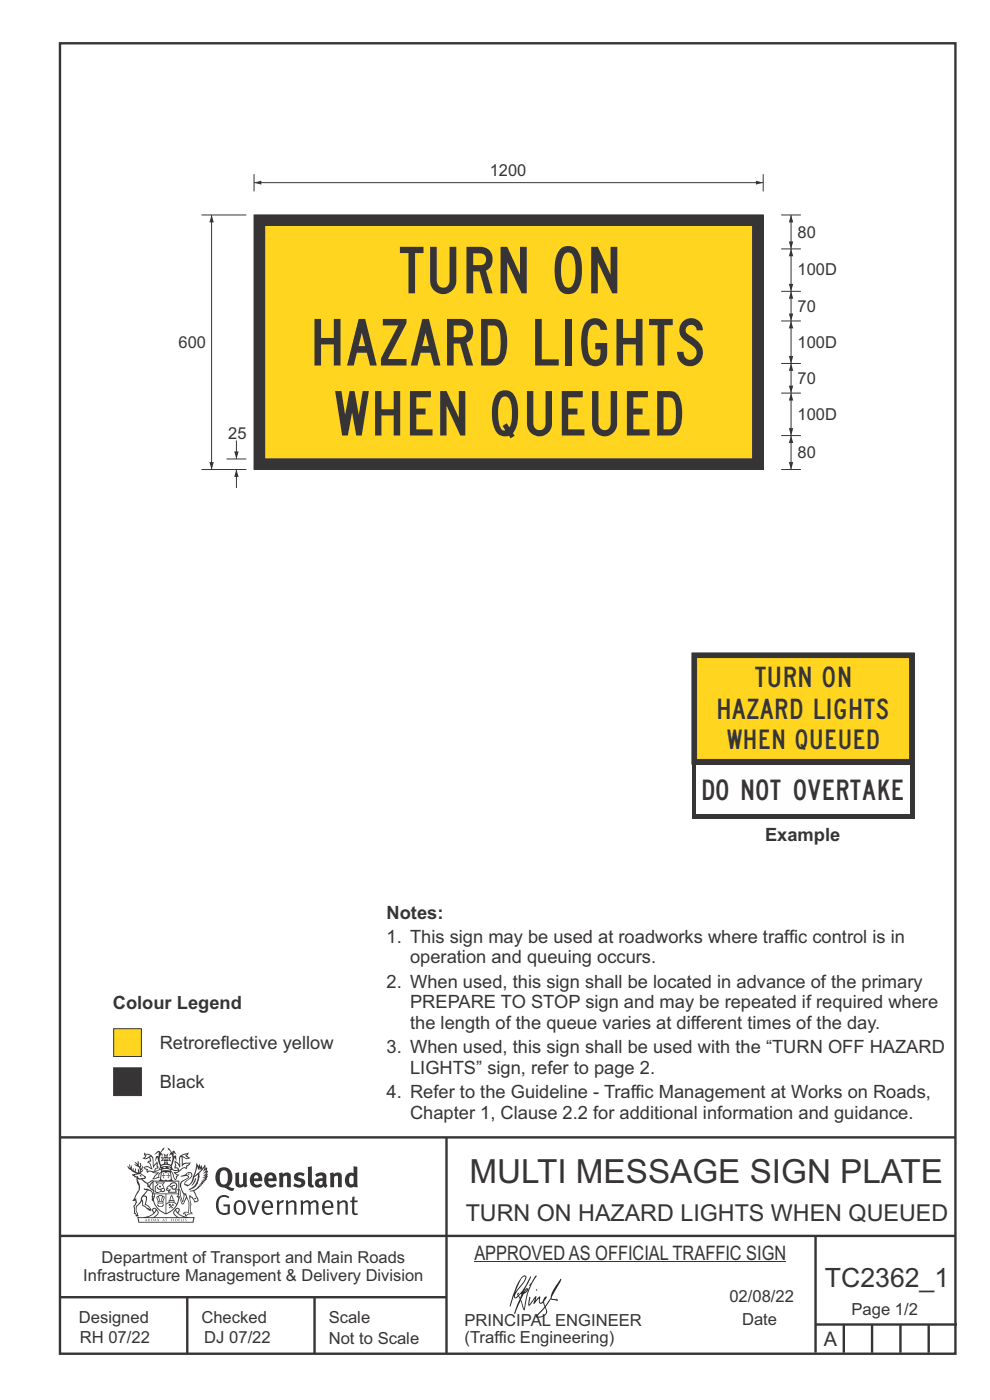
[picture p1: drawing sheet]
<svg xmlns="http://www.w3.org/2000/svg" width="210mm" height="297mm" viewBox="0 0 210 297" stroke-linecap="round" stroke-linejoin="round" font-family="sans-serif">
<g fill="none" stroke="#373435" stroke-width=".51">
<path d="M12.7 9.2h190v278h-190zM12.7 241.3h190M94.7 241.4v45.8M12.7 275.2h82M12.7 262.2h190.1M39.7 275.2v12M66.7 275.2v12M173 262.1v24.9M173 281h30M179 281v6M185 281v6M191 281v6"/>
<path d="M197 281v6"/>
</g>
<g fill="#373435">
<path d="M47 248.4a2.55 2.55 0 0 0 0 2.7l.3 .2a.81 .81 0 0 0 1-1v-.5a1.04 1.04 0 0 0-1.1-1.5zM46.3 248.1a1.82 1.82 0 0 1 2.1-.2 1.82 1.82 0 0 1 .9 1.8 2.29 2.29 0 0 1-.8 2l.7 .3h.5l-.2 .6a2.87 2.87 0 0 1-2-.7 2.12 2.12 0 0 1-1.7-3.1z" fill-rule="evenodd"/>
<path d="M49.9 248.9l.8-.2v2a.46 .46 0 0 0 .3 .6 .46 .46 0 0 0 .6-.3v-2.1l.7-.2v2.4l.2 .5-.5 .3-.3-.3a1.02 1.02 0 0 1-1.2 .3 1.02 1.02 0 0 1-.6-1.1z" fill-rule="evenodd"/>
<path d="M54 249.5l-.1 .5h.9a.49 .49 0 0 0-.2-.6 .49 .49 0 0 0-.6 .1zM53.4 249.1a1.34 1.34 0 0 1 1.6-.2 1.34 1.34 0 0 1 .6 1.5v.2h-1.7a.77 .77 0 0 0 .5 .8 .77 .77 0 0 0 .9-.4l.3 .5a1.59 1.59 0 0 1-2 .2 1.59 1.59 0 0 1-.5-2.1z" fill-rule="evenodd"/>
<path d="M57 249.5l-.1 .5h1a.49 .49 0 0 0-.2-.6 .49 .49 0 0 0-.7 .1zM56.4 249.1a1.34 1.34 0 0 1 1.6-.2 1.34 1.34 0 0 1 .7 1.5v.2h-1.8a.77 .77 0 0 0 .5 .8 .77 .77 0 0 0 .9-.4l.4 .5a1.59 1.59 0 0 1-2.1 .2 1.59 1.59 0 0 1-.5-2.1z" fill-rule="evenodd"/>
<path d="M59.2 248.9l.7-.2 .1 .4a.95 .95 0 0 1 1-.3 .95 .95 0 0 1 .7 .8v2.3h-.8v-2.3a.46 .46 0 0 0-.8 .1v2.2h-.8z" fill-rule="evenodd"/>
<path d="M62.6 249.1a1.75 1.75 0 0 1 2-.1l-.2 .5-.6-.2a.43 .43 0 0 0-.6 .3l.4 .3a1.04 1.04 0 0 1 1.2 1.1 1.04 1.04 0 0 1-1.4 1l-1.2-.4 .3-.6 1 .4 .4-.4a.88 .88 0 0 0-1-.5l-.4-.2-.1-.4z" fill-rule="evenodd"/>
<path d="M65.3 247.6l.8-.2 .1 3.8 .3 .2 .1 .4a.88 .88 0 0 1-1 0 .88 .88 0 0 1-.3-1z" fill-rule="evenodd"/>
<path d="M67.8 250.6a.43 .43 0 0 0-.1 .7 .43 .43 0 0 0 .7-.1v-.7zM66.8 249.1a1.7 1.7 0 0 1 2.4 .1v1.9l.3 .4-.4 .5-.5-.4a1.03 1.03 0 0 1-1.7-.1 1.03 1.03 0 0 1 .8-1.5h.7v-.4a.8 .8 0 0 0-1.2 .1z" fill-rule="evenodd"/>
<path d="M70 248.9l.7-.2 .1 .4a.95 .95 0 0 1 1-.3 .95 .95 0 0 1 .7 .8v2.3h-.8v-2.3a.46 .46 0 0 0-.8 .1v2.2h-.8z" fill-rule="evenodd"/>
<path d="M74.3 249.5a1.48 1.48 0 0 0 0 1.7h.5l.2-.1v-1.5l-.3-.2zM75 247.4l.8 .1 .1 4.4h-.7l-.1-.2a1.26 1.26 0 0 1-1.4 0 1.26 1.26 0 0 1-.5-1.3 1.29 1.29 0 0 1 .4-1.4 1.29 1.29 0 0 1 1.4-.1z" fill-rule="evenodd"/>
<path d="M46.4 253.9a1.72 1.72 0 0 1 2.3 0l-.3 .3a1.24 1.24 0 0 0-1.4-.2 1.24 1.24 0 0 0-.6 1.4 1.49 1.49 0 0 0 1.2 1.9l.7-.1v-1.3h-.8l-.1-.4h1.3v1.9a1.93 1.93 0 0 1-2.2 0 1.93 1.93 0 0 1-.7-2.2l.2-.8z" fill-rule="evenodd"/>
<path d="M50.4 255.1a1.65 1.65 0 0 0 .2 2.2 .99 .99 0 0 0 1-1.4 .78 .78 0 0 0-.4-.8 .78 .78 0 0 0-.8 0zM50 254.9a1.33 1.33 0 0 1 1.6-.1 1.33 1.33 0 0 1 .5 1.4 1.31 1.31 0 0 1-1.3 1.6 1.31 1.31 0 0 1-1.2-1.6v-.6z" fill-rule="evenodd"/>
<path d="M52.5 254.7l.4-.1 .9 2.6 .8-2.5h.5l-1.1 3h-.5z" fill-rule="evenodd"/>
<path d="M56.3 255.2l-.2 .7h1.3a.7 .7 0 0 0-.3-.8 .7 .7 0 0 0-.8 .1zM55.9 255a1.22 1.22 0 0 1 1.5-.2 1.22 1.22 0 0 1 .5 1.5h-1.8a.93 .93 0 0 0 .5 1 .93 .93 0 0 0 1.1-.2l.2 .3a1.43 1.43 0 0 1-1.8 .1 1.43 1.43 0 0 1-.6-1.7z" fill-rule="evenodd"/>
<path d="M58.7 254.7l.4-.1 .1 .5 .4-.4 .6-.1-.2 .5a.66 .66 0 0 0-.8 .7v1.9h-.4z" fill-rule="evenodd"/>
<path d="M60.6 254.7l.4-.1 .1 .5a.94 .94 0 0 1 1-.5 .94 .94 0 0 1 .8 .8v2.3h-.5l-.1-2.5a.81 .81 0 0 0-1.2 .3v2.2h-.4z" fill-rule="evenodd"/>
<path d="M63.7 254.7l.5-.1 .1 .5 .4-.3a.78 .78 0 0 1 1.1 .3 .9 .9 0 0 1 1-.5 .9 .9 0 0 1 .8 .8v2.3h-.5l-.1-2.5a.67 .67 0 0 0-1.1 .3v2.2h-.5v-2.4l-.4-.3-.7 .4v2.3h-.5z" fill-rule="evenodd"/>
<path d="M69 255.2l-.1 .7h1.3a.7 .7 0 0 0-.3-.8 .7 .7 0 0 0-.9 .1zM68.7 255a1.22 1.22 0 0 1 1.5-.2 1.22 1.22 0 0 1 .5 1.5h-1.8a.93 .93 0 0 0 .4 1 .93 .93 0 0 0 1.2-.2l.1 .3a1.44 1.44 0 0 1-1.7 .1 1.44 1.44 0 0 1-.6-1.7z" fill-rule="evenodd"/>
<path d="M71.4 254.7l.5-.1 .1 .5a.94 .94 0 0 1 1-.5 .94 .94 0 0 1 .8 .8v2.3h-.5l-.1-2.5a.81 .81 0 0 0-1.2 .3v2.2h-.4z" fill-rule="evenodd"/>
<path d="M74.7 253.9l.5-.1v.9h.7l-.1 .3h-.6v2.2l.1 .2h.5l.1 .3a.75 .75 0 0 1-1.2-.6v-2.1h-.4v-.3h.4z" fill-rule="evenodd"/>
<path d="M30.8 244.9l1.1 .3-.9 .5h-.4l.6-.5zM31.8 245.4h.2a2.44 2.44 0 0 1 .4 1.9l.1 .5 .7-1-.1 .6 .3 .3a.57 .57 0 0 0-.6 .7l-1-.1-.5 .2 .2-.5-.8-.3 .7-.1 .9 .5 .1-.1-.6-1.3-.2-.2h.5zM30.7 244.4l-.1 .5 .2 .4-.6 .4a1.04 1.04 0 0 0 1.4-.1l.2 .6-.3 .1-.2 .4a.94 .94 0 0 1 .8 1.1l-.2-.1a1.16 1.16 0 0 0-1.5-.1l.3 .4 .4 .2 .1 .5 .2 .1 .1-.2a.94 .94 0 0 1 1.1 .2l.8 .1-1.2 1.2a1.13 1.13 0 0 0 1.2-.2l.4-.1-.1-.4 .5-.8a.83 .83 0 0 0-.6 1.1l-.3-.1-.7 .4 1.1-1.4-.5 .1-.5-.1 1.3-.5-.1-.1-.9 .4v-.3l.2-.2 .3 .1 .1-.3-.2-.4v-.6l-.1-.4-.7 1v-.7a1.42 1.42 0 0 0-1.6-1.8z" fill-rule="evenodd"/>
<path d="M38.5 245.2l.5-.2 .7-.1-.6 .3 .8 .5h-.3zM38.3 245.5l.2-.1 .1 2a1.69 1.69 0 0 1 1.6-.6l-.8 .5 .1 .5a1.1 1.1 0 0 0-1.5 .6l-.1-.5-.2-.2h-.5l.3-.4-.3-.7a1.42 1.42 0 0 1 .8 1.1l.2-.1zM37.1 246.2l.1 1-.2 .3 .1 .4h.5l.1 .2a.96 .96 0 0 1-1.1-.1l-.1 .1a1.06 1.06 0 0 0 1.3 .2v.1a.72 .72 0 0 1-1 .2l.3 .5 .6 .2-.4 .2-.1 .6-.2-.3-.4-1.1-.4-.4 .4 .9a1.54 1.54 0 0 0 .7 1.2l.2-.3a.58 .58 0 0 1 .4-.8l.2-.1h-.3l-.5-.3 .9-.5a.93 .93 0 0 1 1.2-.5v.2l.2-.2 .1-.5a.99 .99 0 0 0 .7-.8l-1.3 .1-.3 .2-.1-1.4 .9 .4 .9-.3h-.4l-.5-.4 .4-.7-.6 .2a1.46 1.46 0 0 0-1.4 2.1v.4l-.2-.4z" fill-rule="evenodd"/>
<path d="M35.6 248.9l.2 .1-.1 .3 .4 .1h-.4v.6l-.1-.6h-.3l.3-.1z" fill-rule="evenodd"/>
<path d="M34.6 248.9l.2 .1v.3l.3 .1h-.3l-.1 .6v-.6h-.4l.4-.1z" fill-rule="evenodd"/>
<path d="M34.3 248.8a.57 .57 0 0 1 .9 .2 .57 .57 0 0 1 .9-.2l.2 1.4h-.2a.57 .57 0 0 1-.9 0 .69 .69 0 0 1-1.1 0zM34.2 248.1l-.3 2.1-.2 .4h3l-.2-.4-.3-2.1h-.2v.2l-.8-.1-.8 .1v-.2z" fill-rule="evenodd"/>
<path d="M34.2 252.4a.3 .3 0 0 0 .6 0 .3 .3 0 0 0-.6 0zM33.3 250.9l.3 .3-.3 .4a.79 .79 0 0 0 0 1.3l.8-.2-.1-.3a.55 .55 0 0 1-.7-.6l.1-.1 .2 .3 .3 .2 .8-.2-.4-.7 .4-.4-.7 .2zM33 250.7l1.1 .2 .9-.2-.4 .6 .4 1.2a.56 .56 0 0 1-.8 .3l-.2 .1a.73 .73 0 0 1-.9 .1 .73 .73 0 0 1-.3-1v-.4l.6-.4z" fill-rule="evenodd"/>
<path d="M35.6 251.8l.7-.4a.58 .58 0 0 1 1-.1 .58 .58 0 0 1-.4 .9l-.3-.3a.43 .43 0 0 1 .6-.4 .57 .57 0 0 0-.8 .2l-.2-.1-.3 .1 .4 .2a.55 .55 0 0 0 .9 .4v.5h-1.3l.3-.4-.1-.1-.6 .1 .2-.3-.2-.1zM35.4 251.8l-.1 .2a.39 .39 0 0 0 .2 .6h.3l-.2 .4h1.9l-.1-.8a.86 .86 0 0 0-.1-1.3 .86 .86 0 0 0-1.3 .4z" fill-rule="evenodd"/>
<path d="M36 254.8h.8v.2h-.8zM36.4 253.8l.2 .8h-.4zM36.4 253.5l-.3 .5-.1 .6h-.2v.4l-.7 .4 .2 .1a1.48 1.48 0 0 1 2.1 .2l.2-.1-.6-.5v-.5h-.2l-.1-.6z" fill-rule="evenodd"/>
<path d="M35.8 255.4l.4 .1 .1 .3 .3-.2-.2-.2a.38 .38 0 0 1 .5 .5l-.2-.2-.3 .2 .3 .2-.3 .3-.1-.4-.4 .4-.1-.2 .4-.3-.1-.1-.2 .1z" fill-rule="evenodd"/>
<path d="M34.5 254h.2v.2l-.2 .6h-.2zM33.6 255.3h.9v.2a.55 .55 0 0 1-.8 .4v-.2l-.2-.1zM33.4 254h.2l.2 .8h-.2zM33.6 255l.8-.1 .1 .2h-.8zM33.8 253.7h.5l-.2 1.1h-.1zM33.3 253.8l-.1 .3 .3 1.1a.48 .48 0 0 0-.1 .6 .48 .48 0 0 0 .5 .2h.5a.49 .49 0 0 0 .2-.8l.3-1.1-.1-.3a1.42 1.42 0 0 0-1.5 0z" fill-rule="evenodd"/>
<path d="M33.7 251.5l.4 .1 .1 .3h-.3z" fill-rule="evenodd"/>
<path d="M41.3 250.1l.3-.2-.2 .8-.6 .8h-.2l.5-.7z" fill-rule="evenodd"/>
<path d="M39.7 249l.3-.2 .5 .2a.88 .88 0 0 1-.6 1.1 1.22 1.22 0 0 0-.8 1.3l.5 .2a.72 .72 0 0 0 .9-.4l.5-.8 .2-.6 .8-.6v.2a2.85 2.85 0 0 1-2 2.9l.1 .1a2.13 2.13 0 0 0 1.9-1.5v-.3a2.01 2.01 0 0 0 .3-1.7l1.1-1.3-.4 1 .7-.5-.7 1 .8-.4-.8 .8 .7-.2-.9 .6 .8-.1-.8 .4h.7l-.8 .3 .3 .2h-.4l.2 .3h-.4l.2 .3h-.4l.1 .2h-.1a2.16 2.16 0 0 1-2 1.1l.1 .2 .4-.1a.76 .76 0 0 1 .7 .8l.5 1.2-.6 .2a1.45 1.45 0 0 0-1.1-1.3l.2 1.8-.1 1.8 .4 .3a1.07 1.07 0 0 0-1.2 .4v-.3l-.5-.2a.87 .87 0 0 1 1.1-.1v-.7a4.4 4.4 0 0 0-.6-3.1l-.1-.3h-.2a2.16 2.16 0 0 1-.7-2.2l.3-.4 1.2-.7a.55 .55 0 0 0-.4-.8zM37.8 252.4a.76 .76 0 0 1 .3 1.1l.6 1.6 .4-1.7 .2 .1a.61 .61 0 0 1-.1 .9l-.3 .8-.2 .1-.7-1.6-.3 .1a1.18 1.18 0 0 0 .1-1.4zM41.8 247.5l.2 .7 .3-.5v.6l.4-.5a1.9 1.9 0 0 1-1.2 1.4l-.3 .3zM38.2 249.6l1.4-.2 .2 .2v.3l-.5 .2a1.26 1.26 0 0 0-.9 1.9l.2 .7a1.84 1.84 0 0 1 .1 2.1l-.4-1.4a.96 .96 0 0 0-.4-1.2l-.4 .2a.78 .78 0 0 1 0 1.3l.1 .3h.4l.4 1.1a.38 .38 0 0 0 .2 .4 .38 .38 0 0 0 .4-.1l.6-1.2a2.94 2.94 0 0 1 .4 2.5l-.1 .4h-.8l-.3 .4v.2l.4-.1 .1 .4 .2 .1a1.02 1.02 0 0 1 1.3-.5v-.4l-.3-.1 .1-1.8-.3-1.3h.1a1.14 1.14 0 0 1 .8 1 .63 .63 0 0 0 .8-.2 .63 .63 0 0 0-.2-.9l-.6-1.2 .9-.6 .2-.4h.3l-.1-.2h.4l-.1-.3h.3l-.1-.3 .5-.1-.2-.2 .6-.4v-.2h-.2l.4-.5h-.3l.3-.5-.4 .1 .4-.5v-.3l-.3 .2 .2-.7-.1-.2-.4 .3v-.8l-.6 .8-.2-.8-.2 .5-.3-.7-.1 .6-.5-.8-.1 1.4-.6 1.8a1.81 1.81 0 0 1-1 1.5l-.6-.2a1.75 1.75 0 0 1 1.1-1.2 .75 .75 0 0 0 .1-1.3 .75 .75 0 0 0-1.2 .4z" fill-rule="evenodd"/>
<path d="M41.2 254.1h.3l.2 .2-.4 .1z" fill-rule="evenodd"/>
<path d="M29.4 258.4h11.6l-.1 .8h-11.4zM31.3 258.2l.5-.1a2.48 2.48 0 0 0 1.4-1.3l.3 .5-.5 .6-.5 .3zM32.5 256.6l.3-.2 .2 .1-.3 .7zM37.2 256.8a2.65 2.65 0 0 0 1.8 1.4h-1.1l-.5-.3-.5-.6zM37.4 256.5l.2-.1 .3 .2-.3 .6zM29.2 258.2l.1 1.2h11.8l.2-1.1-.2-.1a4.1 4.1 0 0 1-3.3-.9l.3-.4-.1-.6a1.06 1.06 0 0 0-1.3 1l.2 .4 .6 .5h-4.7l.3-.1a.84 .84 0 0 0 .6-.8 .84 .84 0 0 0-.5-.8l-.3-.2h-.5l-.1 .6 .3 .4a4.2 4.2 0 0 1-3.4 .9z" fill-rule="evenodd"/>
<path d="M31 258.7l.1 .2h-.2zM31 258.5l-.3 .6 .4-.2 .2 .2z" fill-rule="evenodd"/>
<path d="M31.3 258.6h.3v.4a.25 .25 0 0 0 .2-.1 .25 .25 0 0 0-.1-.3h.1a.29 .29 0 0 1 0 .4 .29 .29 0 0 1-.4 0 .29 .29 0 0 1 0-.4z" fill-rule="evenodd"/>
<path d="M32.2 258.6a.22 .22 0 0 1 .3 .2 .22 .22 0 0 1-.3 .2zM32 258.6l.1 .4a.33 .33 0 0 0 .4 0 .33 .33 0 0 0 0-.4 .33 .33 0 0 0-.5 0z" fill-rule="evenodd"/>
<path d="M32.9 258.7l.1 .2h-.2zM32.9 258.5l-.2 .6 .3-.2 .2 .2z" fill-rule="evenodd"/>
<path d="M33.3 258.6h.2l.1 .1 .2-.1-.2 .2 .2 .3-.3-.3-.1 .3h-.1l.2-.3z" fill-rule="evenodd"/>
<path d="M34.7 258.7l.1 .2h-.2zM34.7 258.5l-.3 .6 .4-.2 .2 .2z" fill-rule="evenodd"/>
<path d="M35 258.5h.5l-.2 .1v.5h-.2l.1-.5z" fill-rule="evenodd"/>
<path d="M36.2 258.6l.3-.1-.1 .1v.2h.1h-.1v.3h-.2z" fill-rule="evenodd"/>
<path d="M36.7 258.6h.2v.5h-.2z" fill-rule="evenodd"/>
<path d="M37.3 258.6a.22 .22 0 0 1 .3 .2 .22 .22 0 0 1-.3 .2zM37.1 258.6v.4a.33 .33 0 0 0 .5 0 .33 .33 0 0 0 0-.4 .33 .33 0 0 0-.5 0z" fill-rule="evenodd"/>
<path d="M37.8 258.6l.4-.1-.2 .1v.2h.1h-.1v.2l.2 .1h-.4z" fill-rule="evenodd"/>
<path d="M38.4 258.6h.2l-.1 .4 .2 .1h-.3z" fill-rule="evenodd"/>
<path d="M38.9 258.6h.2v.5h-.2z" fill-rule="evenodd"/>
<path d="M39.3 258.6h.2h-.1l.2 .3-.2 .2-.1-.1v-.1l.2 .1z" fill-rule="evenodd"/>
<path d="M34.2 247.4a1.51 1.51 0 0 1 2 .2 2.67 2.67 0 0 0-2.1 0zM35.7 247.6l.4 .1 .1 .3-.4-.1zM34.6 247.6h.5l.1 .2h-.4zM34 247.8l.3 .2h-.3zM34.9 246.9l.3-.2 .3 .2zM34.9 245.6l.2 .1v.3h-.2zM35 245.1l.2 .2 .2-.2-.1 .3h-.2zM35.1 246.3h.2l.1 .4-.2-.2-.2 .2zM35.3 245.7l.2-.1v.4h-.2zM34.4 245.7h.3l.1 .3-.4 .1 .2-.2zM35.7 245.7h.3l-.2 .2 .2 .2-.4-.1zM32.7 244.9l1-.5-.1 1-.2-.2-.3 .2-.3 1.1 .5-1 .3 .9a1.84 1.84 0 0 1 .2 1.7l.4 .1a2.48 2.48 0 0 1 2.2 0l.2-.2-.2-.7 .7-1.8 .4 .7-.2-1-.2-.1-.2 .3v-.9l.6 .4-.6-.8-.3 .1-.1 .4-.5-.9-.5-.3 .2 .5 .6 .5-.5 .8 .4-.4a2.06 2.06 0 0 1 0 2.3l-.5-.2-.2-.6 .1-.1 .8 .2-.4-.5 .4-.5-.7 .2-.2-.2 .2-.7-.5 .4-.5-.4 .2 .7-.2 .2-.7-.2 .4 .5-.4 .5 .8-.2 .1 .1-.2 .6-.5 .2a2.02 2.02 0 0 1 0-2.2l.3 .5-.1-.7-.3-.1 .8-1.2-.4 .3-.5 .8-.2-.3a.8 .8 0 0 0-.8 .5z" fill-rule="evenodd"/>
<path d="M29.2 250.1l.3 .1a.61 .61 0 0 1 .8 .4l.3 .2a.8 .8 0 0 1 .6 1l.4 .1 .5 .5a1 1 0 0 1 .5 1.1l-.1 .7v-.5h-.1a.96 .96 0 0 0-.8-1.3l-.2-.2h-.7l-.1-.1-.1 .1 .1 .3h.6l-1.2 1.3-.2 1-.4 .6a1.33 1.33 0 0 0-.5 1.8l.2 .5a1.26 1.26 0 0 1-.5-1.5l-.1-.3a1.56 1.56 0 0 0 .4-1.7l-.3 .2 .2-.5a3.2 3.2 0 0 0 .7-3zM30.4 253.9h.4a2.06 2.06 0 0 1-.1 1.6l.7 .5 .4 .4-.6-.1-.8-.6-.1-.9a.51 .51 0 0 1 .1-.9zM28.6 249.3a1.52 1.52 0 0 1 2.1 .5l-1.1 .2-.2-.1-.1-.4h-.5zM27.5 247v.8l-.3-.4h-.1a3.1 3.1 0 0 0 1.9 1.6l-1 .1 .5 .6 .5 .1 .1 1.1a1.84 1.84 0 0 1-.3 2.5l-.4 .9-.3 .4 .2 .1 .4-.1 .1 .4-.2 .5-.3 .2 .1 1.7h.2l.3 .5 .1 .1 .4-.1-.1-.5a1.3 1.3 0 0 1-.1-1.7l.9-1 .1 1.1 .6 .2 .5 .5 .1-.1 .2 .3h.5a1.85 1.85 0 0 0-1.2-1.4l.1-.3a1.39 1.39 0 0 0 0-1.4l-.5-.1 .5-.5a.66 .66 0 0 1 .9-.4 .66 .66 0 0 1 .3 .9l-.1 .4 .2-.1v.2l-.1 .3 .2 .5 .1-.3a2.24 2.24 0 0 0 .1-2.2 .73 .73 0 0 1-.7-.7 .73 .73 0 0 1 .6-.7v-.2a.94 .94 0 0 0-.9 .8 .48 .48 0 0 1-.1-.6 .48 .48 0 0 1 .5-.2l.5-.3a.51 .51 0 0 0-.8 .2l-.5 .2-1-.8h.6l.2-.5-1.2-.7 .5-.5v-.3l-.5 .4 .1-.2a.69 .69 0 0 0 .2-1v.4l-.2 .3v-1.1l-.3-.2 .1 .6-.1 .2-.4-1.3v.7l-.6-.4 .5 .7-.6-.2 .3 .3a1 1 0 0 1 .7 1.4l-.2-.8v.9l-.5-.2v-.8l-.2 .7-.2-.1-.1-.6-.2 .4-.2-.2 .1-.7-.2 .5z" fill-rule="evenodd"/>
<path d="M29.6 249.4l.2-.1 .3 .2z" fill-rule="evenodd"/>
<path d="M32.4 250.5h5.6v2l-.2-.1v-1.7h-5.2v2.5h5.2v-.8l.1 .2-.1 1.1v-.3h-2.5v4a4.1 4.1 0 0 0 2.6-3.6l.1-.1a4 4 0 0 1-2.8 3.9 4.2 4.2 0 0 1-2.8-4.7l.1 1.2 .1-.1a3.8 3.8 0 0 0 2.5 3.4v-4h-2.5l-.2-.9z" fill-rule="evenodd"/>
<circle cx="40" cy="249.1" r=".17"/>
</g>
<path d="M100.6 267.7h66.2" fill="none" stroke="#373435" stroke-width=".21"/>
<g fill="#252726">
<path d="M111.6 273.7l.2-.2-.5 .7zM110.4 274.5l.3 .1-.3 .7-.3-.4zM110.9 270.9l.5-.1a9.3 9.3 0 0 1-2 3.2l-.1 .2 1-2.5zM110.6 271a14.7 14.7 0 0 0-2.2 4.9l-.3 1.2 .1 .1 .8-2.4a.42 .42 0 0 0 .2 .7 .42 .42 0 0 0 .6-.3l.2-.2 .2 .6-1.1 3.1h.2l1.1-2.8 .6 1.9 .2 .2 .2-.5a13.5 13.5 0 0 1 2-6.2l.5-.5-.2-.2-1.6 2.1 .4-.1a14.9 14.9 0 0 0-1.3 5.1l-.4-1.2a1.39 1.39 0 0 1 .2-1.8l.1-.2a.92 .92 0 0 0 .8-1.2 .75 .75 0 0 0-.7 .7l-.2 .2 1.6-3.4h-.1l-.4 .7a10.5 10.5 0 0 1-2.2 3.2l.2-.4a.32 .32 0 0 0-.4 .2 .32 .32 0 0 0 .1 .4l-.5 .4a3.2 3.2 0 0 1 1.1-2.3l.5-.6a2.49 2.49 0 0 0 .7-1.6l-.3-.2z" fill-rule="evenodd"/>
<path d="M115.6 277.5a1.15 1.15 0 0 1 .1 1.3 1.15 1.15 0 0 1-1.2 .5h-.5zM112.3 275.1l-.3 1.7 .3 .2 1.2-1.5-.3 1.1 1.1-1.2a.94 .94 0 0 0 .4 1.2l.5-.3 .3 .9-1.2 1.3a.98 .98 0 0 0-.5 1 1.9 1.9 0 0 0 2.3-1.3l-.1-.3a1.02 1.02 0 0 1 .3-1.4l.5-.9 1.5 .3-.2-.5v.3l-1.1-.2v-.2l2-3.6 .1-.3-.1-.1-1.8 2.7a6.6 6.6 0 0 1-1.5 3l-.2-.2a1.01 1.01 0 0 1 .4-1.4l.1-.2-.3-.2-.3 .5-.2 .5-.5 .4-.2-.4 .1-.9-.2-.1-.8 .9 .2-.9h-.1l-1.4 1.7 .2-1.4v-.1z" fill-rule="evenodd"/>
<path d="M113.7 273.5l.3 .3h-.3z" fill-rule="evenodd"/>
</g>
<path d="M24.1 218.2h5.9v5.9h-5.9z" fill-rule="evenodd" fill="#ffd520" stroke="#373435" stroke-width=".21"/>
<path d="M24.1 226.5h5.9v5.9h-5.9z" fill-rule="evenodd" fill="#373435" stroke="#373435" stroke-width=".21"/>
<path d="M53.9 45.6h108v54h-108z" fill-rule="evenodd" fill="#373435"/>
<path d="M53.9 45.6h108v54h-108z" fill="none" stroke="#373435" stroke-width=".21"/>
<path d="M56.1 47.8h103.5v49.5h-103.5z" fill-rule="evenodd" fill="#ffd520"/>
<path d="M53.9 38.7h108M56.1 47.8h103.5v49.5h-103.5z" fill="none" stroke="#373435" stroke-width=".21"/>
<g fill="#373435">
<path d="M160.3 38.3l1.6 .4-1.6 .5z"/>
<path d="M53.9 38.7l1.5-.4v.9z"/>
</g>
<path d="M53.9 36.9v3.7M161.9 36.9v3.7M165.7 52.8h4.2M165.7 45.6h4.2M165.7 92.4h4.2M165.7 83.4h4.2M167.8 92.4v7.2" fill="none" stroke="#373435" stroke-width=".21"/>
<g fill="#373435">
<path d="M167.3 98h1l-.5 1.6z"/>
<path d="M167.8 92.4l.5 1.6h-1z"/>
</g>
<path d="M167.8 77.1v6.3" fill="none" stroke="#373435" stroke-width=".21"/>
<g fill="#373435">
<path d="M167.3 81.8h1l-.5 1.6z"/>
<path d="M167.8 77.1l.5 1.6h-1z"/>
</g>
<path d="M167.8 45.6v7.2" fill="none" stroke="#373435" stroke-width=".21"/>
<g fill="#373435">
<path d="M167.3 51.2h1l-.5 1.6z"/>
<path d="M167.8 45.6l.5 1.6h-1z"/>
</g>
<path d="M167.8 83.4v9" fill="none" stroke="#373435" stroke-width=".21"/>
<g fill="#373435">
<path d="M167.3 90.8h1l-.5 1.6z"/>
<path d="M167.8 83.4l.5 1.6h-1z"/>
</g>
<path d="M165.7 77.1h4.2M165.7 68.1h4.2M167.8 61.8v6.3" fill="none" stroke="#373435" stroke-width=".21"/>
<g fill="#373435">
<path d="M167.3 66.5h1l-.5 1.6z"/>
<path d="M167.8 61.8l.5 1.6h-1z"/>
</g>
<path d="M167.8 68.1v9" fill="none" stroke="#373435" stroke-width=".21"/>
<g fill="#373435">
<path d="M167.3 75.5h1l-.5 1.6z"/>
<path d="M167.8 68.1l.5 1.6h-1z"/>
</g>
<path d="M167.8 52.8v9M165.7 61.8h4.2" fill="none" stroke="#373435" stroke-width=".21"/>
<g fill="#373435">
<path d="M167.3 60.2h1l-.5 1.6z"/>
<path d="M167.8 52.8l.5 1.6h-1z"/>
</g>
<path d="M42.7 45.6h9.5M44.9 45.6v54M42.7 99.6h9.5M48.1 97.4h4.1M165.7 99.6h4.2" fill="none" stroke="#373435" stroke-width=".21"/>
<g fill="#373435">
<path d="M44.4 98h1l-.5 1.6z"/>
<path d="M44.9 45.6l.5 1.6h-1z"/>
</g>
<path d="M50.2 99.6v3.9" fill="none" stroke="#373435" stroke-width=".21"/>
<path d="M50.2 99.6l.4 1.6h-.9z" fill="#373435"/>
<path d="M50.2 93.4v3.9" fill="none" stroke="#373435" stroke-width=".21"/>
<g fill="#373435">
<path d="M49.7 95.8h.9l-.4 1.6z"/>
<path d="M146.8 161.8h47.1v11.8h-47.1z" fill-rule="evenodd"/>
</g>
<path d="M147.8 162.3h45.1v10.3h-45.1z" fill-rule="evenodd" fill="#fefefe"/>
<path d="M146.8 138.5h47.1v23.6h-47.1z" fill-rule="evenodd" fill="#373435"/>
<path d="M146.8 138.5h47.1v23.6h-47.1z" fill="none" stroke="#373435" stroke-width=".21"/>
<path d="M147.8 139.5h45.1v21.6h-45.1z" fill-rule="evenodd" fill="#ffd520"/>
<path d="M147.8 139.5h45.1v21.6h-45.1z" fill="none" stroke="#373435" stroke-width=".21"/>
<g font-size="13.7" fill="#373435">
<text x="84.5" y="62.2">TURN ON</text>
<text x="65.6" y="77.5">HAZARD LIGHTS</text>
</g>
<text font-size="13.1" fill="#373435" x="70.8" y="92.4">WHEN QUEUED</text>
<text font-size="7.1" fill="#373435" x="99.6" y="250.9">MULTI MESSAGE SIGN PLATE</text>
<g font-size="6" fill="#373435">
<text x="160.1" y="145.8">TURN ON</text>
<text x="151.9" y="152.5">HAZARD LIGHTS</text>
</g>
<text font-size="5.7" fill="#373435" x="154.2" y="159">WHEN QUEUED</text>
<text font-size="5.6" fill="#373435" x="175" y="273">TC2362_1</text>
<text font-size="4.9" fill="#373435" x="98.8" y="259">TURN ON HAZARD LIGHTS WHEN QUEUED</text>
<text font-size="4.3" fill="#373435" x="149.2" y="169.6">DO NOT OVERTAKE</text>
<g font-size="4.2" fill="#373435">
<text x="100.6" y="267.2">APPROVED AS OFFICIAL TRAFFIC SIGN</text>
<text x="174.7" y="285.6">A</text>
</g>
<g font-size="3.9" fill="#373435">
<text x="162.3" y="178.5">Example</text>
<text x="82" y="194.9">Notes:</text>
<text x="82" y="200.1">1. This sign may be used at roadworks where traffic control is in</text>
<text x="82" y="209.6">2. When used, this sign shall be located in advance of the primary</text>
<text x="87" y="204.4">operation and queuing occurs.</text>
<text x="23.9" y="214.1">Colour Legend</text>
<text x="87" y="213.9">PREPARE TO STOP sign and may be repeated if required where</text>
<text x="87" y="218.3">the length of the queue varies at different times of the day.</text>
<text x="33.9" y="222.6">Retroreflective yellow</text>
<text x="82" y="223.5">3. When used, this sign shall be used with the “TURN OFF HAZARD</text>
<text x="87" y="227.8">LIGHTS” sign, refer to page 2.</text>
<text x="33.9" y="230.8">Black</text>
<text x="82" y="233">4. Refer to the Guideline - Traffic Management at Works on Roads,</text>
<text x="87" y="237.3">Chapter 1, Clause 2.2 for additional information and guidance.</text>
</g>
<g font-size="3.5" fill="#373435">
<text x="103.9" y="37.4">1200</text>
<text x="169.2" y="50.4">80</text>
<text x="169.2" y="58.4">100D</text>
<text x="169.2" y="66.1">70</text>
<text x="37.9" y="73.9">600</text>
<text x="169.2" y="73.7">100D</text>
<text x="169.2" y="81.4">70</text>
<text x="169.2" y="89">100D</text>
<text x="48.4" y="93.1">25</text>
<text x="169.2" y="97.2">80</text>
<text x="21.6" y="267.9">Department of Transport and Main Roads</text>
<text x="17.7" y="271.8">Infrastructure Management &amp; Delivery Division</text>
<text x="16.7" y="280.6">Designed</text>
<text x="42.7" y="280.6">Checked</text>
<text x="69.7" y="280.6">Scale</text>
<text x="98.5" y="281.3">PRINCIPAL ENGINEER</text>
<text x="154.7" y="276.2">02/08/22</text>
<text x="157.4" y="281.2">Date</text>
<text x="180.6" y="279">Page 1/2</text>
<text x="16.9" y="284.8">RH 07/22</text>
<text x="43.3" y="284.8">DJ 07/22</text>
<text x="69.7" y="285.2">Not to Scale</text>
<text x="98.5" y="284.8">(Traffic Engineering)</text>
</g>
</svg>
